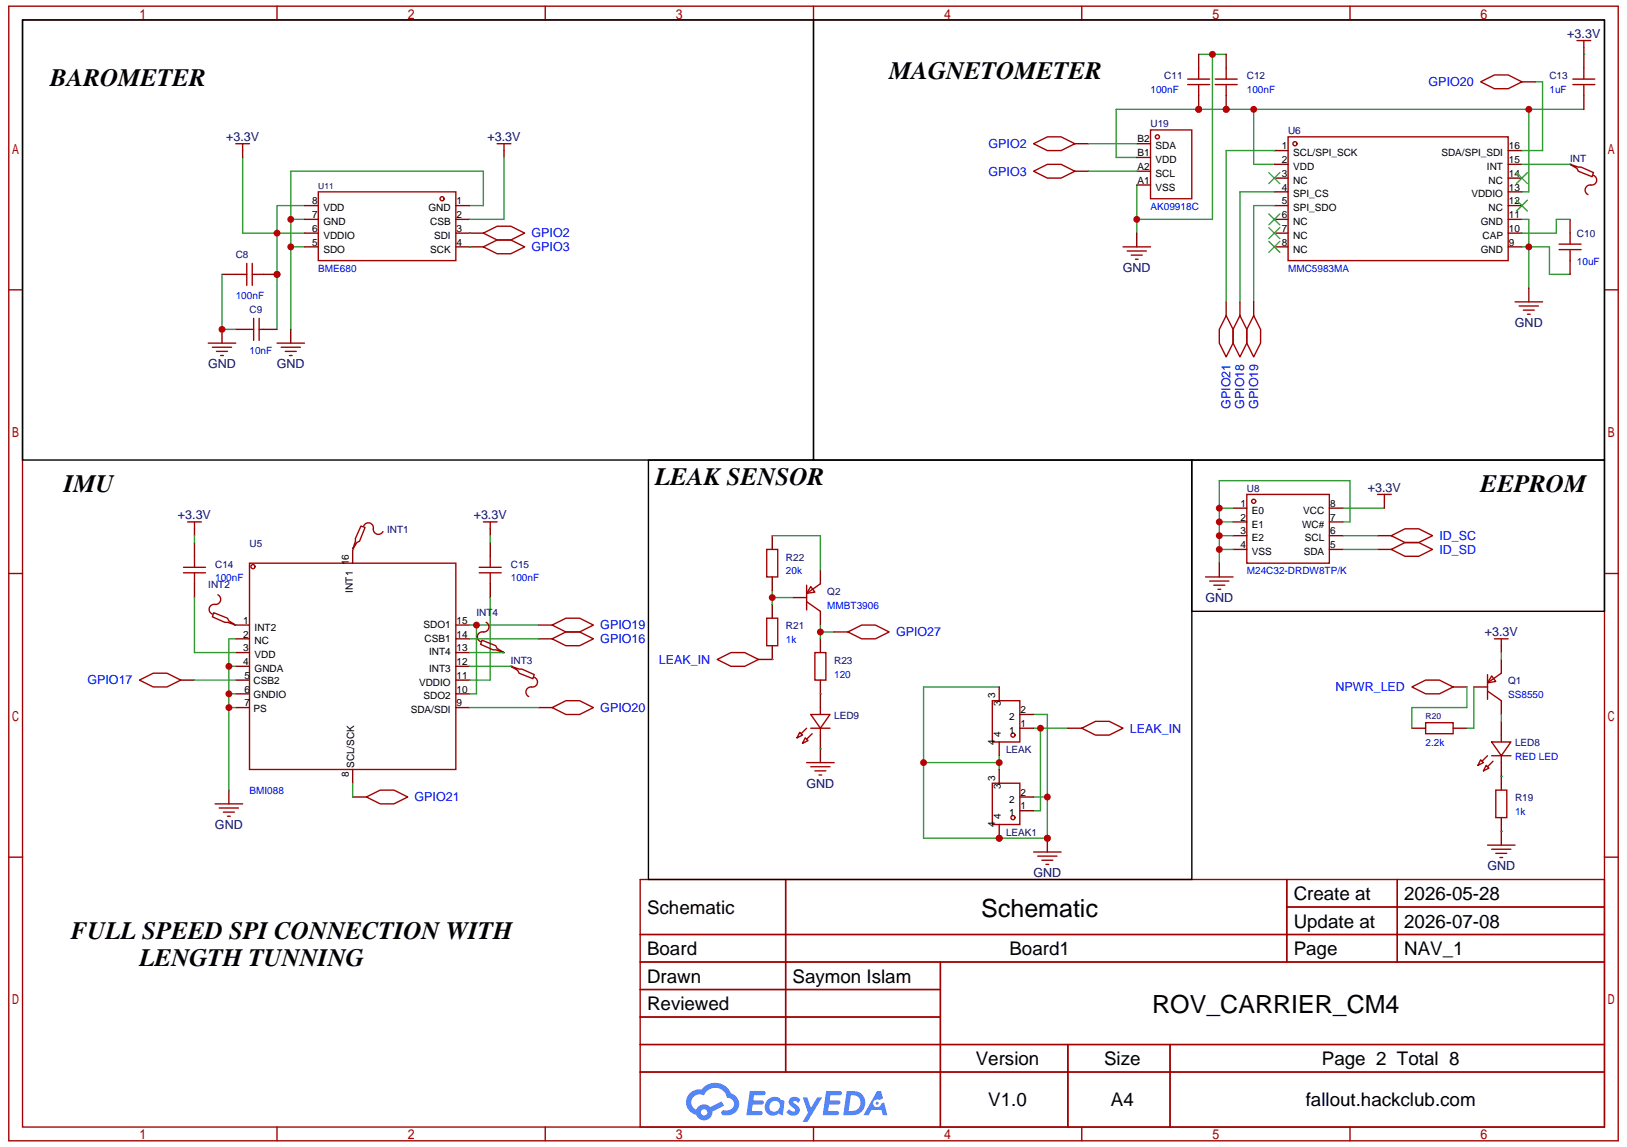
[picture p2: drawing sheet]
<svg xmlns="http://www.w3.org/2000/svg" width="297mm" height="210mm" viewBox="0 0 297 210" stroke-linecap="round" stroke-linejoin="round" font-family="sans-serif">
<g fill="none" stroke="#a10000" stroke-width=".25">
<path d="M1.6 1.1h294v207.3h-294zM4.1 3.6h289v202.3h-289zM50.6 1.1v2.5M99.6 1.1v2.5M148.6 1.1v2.5M197.6 1.1v2.5M246.6 1.1v2.5M1.6 53h2.5M293.1 53h2.5M1.6 104.8h2.5M293.1 104.8h2.5M1.6 156.6h2.5"/>
<path d="M293.1 156.6h2.5M116.9 160.7h176.2v45.2h-176.2zM116.9 170.7h176.2M116.9 175.8h176.2M143.5 160.7v35.2M171.8 175.8v30.1M235 160.7v15.1M235 165.7h58.1M255.2 160.7v15.1M116.9 180.8h54.9M116.9 190.8h176.2M116.9 185.8h54.9"/>
<path d="M116.9 195.9h176.2M195 190.8v15.1M213.7 190.8v15.1M50.6 205.9v2.5M99.6 205.9v2.5M148.6 205.9v2.5M197.6 205.9v2.5M246.6 205.9v2.5"/>
</g>
<g fill="#5487ff">
<path d="M144.4 200.6a1.29 1.29 0 0 1 1.8 .3l-.4 .6a.54 .54 0 0 0-.9-.2l.1 .2a1.56 1.56 0 0 1 1.1 1.6 1.41 1.41 0 0 1-2.5 .1l.5-.6a.63 .63 0 0 0 .5 .5 .63 .63 0 0 0 .7-.3l-.2-.2a1.58 1.58 0 0 1-1-1.5z"/>
<path d="M146.6 200.5h.8l.7 1.9 1.2-1.9h.9l-2.7 4.4h-.9l1-1.6z"/>
<path d="M137 199.3h1.6a1.29 1.29 0 0 1 1.2 .2 .39 .39 0 0 1-.4 .6h-1.7l-.1 .9h1.6a.39 .39 0 0 1 .3 .4 .39 .39 0 0 1-.4 .4h-1.6l-.2 1.2h.8a1.22 1.22 0 0 1 1.2 .2 .39 .39 0 0 1-.4 .5h-2.6z"/>
<path d="M150.9 199.3h1.6a1.3 1.3 0 0 1 1.3 .2 .39 .39 0 0 1-.4 .6h-1.7l-.2 .9h1.7a.39 .39 0 0 1 .3 .4 .39 .39 0 0 1-.4 .4h-1.7l-.1 1.2h.8a1.22 1.22 0 0 1 1.1 .2 .39 .39 0 0 1-.3 .5h-2.6z"/>
<path d="M160.2 199.3h.7l.4 1.3-.7 .4a.74 .74 0 0 0-1.1 .3 .74 .74 0 0 0 .5 1 .74 .74 0 0 0 1-.6l.5-.3 .6 2.3h-.9l-.2-.9h-1.8l-.6 .9h-.9z"/>
<path d="M154.7 199.3l-.7 4.4h1.5a2.25 2.25 0 0 0 2.6-2.2 2.25 2.25 0 0 0-2.7-2.2zM155.4 200.1a1.48 1.48 0 0 1 1.8 1.5 1.48 1.48 0 0 1-1.9 1.4h-.3z"/>
<path d="M140.1 201a1.57 1.57 0 0 0-.2 2.2 1.57 1.57 0 0 0 2.1 .3l.2-.1 .4 .3h.4l.3-2.4-.2-.3h-.4a1.58 1.58 0 0 0-2.6 0zM140.8 201.4a.97 .97 0 0 1 1.6 .3 .97 .97 0 0 1-.8 1.4 .93 .93 0 0 1-1.1-.5 .93 .93 0 0 1 .3-1.2z"/>
<path d="M126 199.7a2.34 2.34 0 0 0 1.2 4 1.53 1.53 0 0 0 1.7 1 1.53 1.53 0 0 0 1.2-1.6l2.2-1.1-.5-.8-2.1 1.1a1.55 1.55 0 0 0-2.5 .4 1.48 1.48 0 0 1-.8-2.1 1.48 1.48 0 0 1 2.2-.5 2.2 2.2 0 0 1 2.3-1.4 2.2 2.2 0 0 1 1.9 1.9 1.15 1.15 0 0 1 1.3 1 1.15 1.15 0 0 1-1.1 1.2h-.7a.46 .46 0 0 0-.6 .4 .46 .46 0 0 0 .5 .6 2.2 2.2 0 0 0 2.2-.7 2.2 2.2 0 0 0 .4-2.3 2.13 2.13 0 0 0-1.3-1.1 3.2 3.2 0 0 0-5.4-.7l-1.1 .1zM128 203.2a.6 .6 0 0 1 1.2 0 .6 .6 0 0 1-1.2 0z"/>
<circle cx="160.2" cy="201.6" r=".28"/>
</g>
<path d="M85.8 37.6h2.5v-6.3h-35.2v28.9M53.1 40.1h2.5M53.1 45.1h2.5" fill="none" stroke="#393" stroke-width=".25"/>
<g fill="#c00">
<circle cx="53.1" cy="40.1" r=".63"/>
<circle cx="53.1" cy="45.1" r=".63"/>
</g>
<path d="M92.1 27.5v1.3M85.8 42.6h2.5M85.8 45.1h2.5M53.1 60.2v2.5" fill="none" stroke="#870000" stroke-width=".25"/>
<path d="M90.8 26.3h2.5M92.1 26.3v1.2M88.3 42.6l2.5-1.3h2.5l2.5 1.3-2.5 1.2h-2.5zM88.3 45.1l2.5-1.3h2.5l2.5 1.3-2.5 1.3h-2.5zM50.6 62.7h5M51.4 63.4h3.5M52.1 64.2h2M52.9 65h.5" fill="none" stroke="#a10000" stroke-width=".25"/>
<path d="M44.3 28.8v13.8h11.3M55.6 37.6h-5v22.6" fill="none" stroke="#393" stroke-width=".25"/>
<g fill="#c00">
<circle cx="50.6" cy="42.6" r=".63"/>
<circle cx="50.6" cy="50.1" r=".63"/>
</g>
<path d="M46.1 48.1v4" fill="none" stroke="#a10000" stroke-width=".25"/>
<path d="M48.1 50.1h2.5" fill="none" stroke="#870000" stroke-width=".25"/>
<circle cx="50.6" cy="50.1" r=".63" fill="#c00"/>
<path d="M43.1 50.1h2M45.1 48.1v4M46.1 50.1h2M46.3 58.2v4M47.3 58.2v4M45.6 60.2h.7M47.3 60.2h.8" fill="none" stroke="#a10000" stroke-width=".25"/>
<path d="M40.5 50.1h2.6M40.5 60.2v2.5M43.1 60.2h2.5M48.1 60.2h2.5" fill="none" stroke="#870000" stroke-width=".25"/>
<path d="M40.5 50.1v10.1h2.6" fill="none" stroke="#393" stroke-width=".25"/>
<circle cx="40.5" cy="60.2" r=".63" fill="#c00"/>
<path d="M188.8 31.3l2.5-1.3h2.5l2.5 1.3-2.5 1.2h-2.5zM38 62.7h5.1M38.8 63.4h3.5M39.5 64.2h2.1M40.3 65h.5" fill="none" stroke="#a10000" stroke-width=".25"/>
<path d="M4.1 3.6h144.5v80.4h-144.5zM148.6 3.6h144.5v80.4h-144.5z" fill="none" stroke="#000" stroke-width=".25"/>
<path d="M196.3 31.3h2.5" fill="none" stroke="#870000" stroke-width=".25"/>
<path d="M229 20v10h3.8M279.2 20v15.1h-1.2M289.3 20h-85.4v8.8h3.7" fill="none" stroke="#393" stroke-width=".25"/>
<g fill="#c00">
<circle cx="218.9" cy="20" r=".63"/>
<circle cx="224" cy="20" r=".63"/>
<circle cx="229" cy="20" r=".63"/>
<circle cx="279.2" cy="20" r=".63"/>
</g>
<path d="M196.3 26.3h2.5" fill="none" stroke="#870000" stroke-width=".25"/>
<path d="M188.8 26.3l2.5-1.3h2.5l2.5 1.3-2.5 1.2h-2.5z" fill="none" stroke="#a10000" stroke-width=".25"/>
<path d="M218.9 9.9h5.1M221.5 9.9v30.2h-13.9M207.6 33.8v8.8" fill="none" stroke="#393" stroke-width=".25"/>
<g fill="#c00">
<circle cx="207.6" cy="40.1" r=".63"/>
<circle cx="221.5" cy="9.9" r=".63"/>
</g>
<g fill="none" stroke="#870000" stroke-width=".25">
<path d="M232.8 27.5h2.5M232.8 30h2.5M232.8 32.5h2.5M232.8 35.1h2.5M232.8 37.6h2.5M275.5 27.5h2.5M275.5 30h2.5M275.5 32.5h2.5M275.5 35.1h2.5M275.5 37.6h2.5M207.6 42.6v2.5M232.8 40.1h2.5"/>
<path d="M232.8 42.6h2.5M232.8 45.1h2.5M275.5 40.1h2.5M275.5 42.6h2.5M275.5 45.1h2.5"/>
</g>
<g fill="none" stroke="#a10000" stroke-width=".25">
<path d="M235.3 25h40.2v22.6h-40.2zM205.1 45.1h5M205.9 45.9h3.5M206.6 46.6h2M207.4 47.4h.5"/>
<circle cx="236.5" cy="26.3" r=".38"/>
</g>
<path d="M231.8 31.5l2 2M231.8 39.1l2 2M233.8 31.5l-2 2M233.8 39.1l-2 2M277 36.6l2 2M277 31.5l2 2M279 36.6l-2 2M279 31.5l-2 2M231.8 41.6l2 2M231.8 44.1l2 2M233.8 41.6l-2 2M233.8 44.1l-2 2" fill="none" stroke="#3c3" stroke-width=".25"/>
<path d="M278 40.1h1.2v12.5M278 45.1h5v5h3.8" fill="none" stroke="#393" stroke-width=".25"/>
<circle cx="279.2" cy="45.1" r=".63" fill="#c00"/>
<path d="M218.9 9.9v2.5M218.9 17.5v2.5M279.2 52.6v2.6M286.8 40.1v2.5M286.8 47.6v2.5" fill="none" stroke="#870000" stroke-width=".25"/>
<path d="M216.9 14.4h4.1M216.9 15.5h4.1M218.9 15.5v2M276.7 55.2h5.1M277.5 55.9h3.5M278.2 56.7h2M279 57.4h.5M284.8 45.6h4M284.8 44.6h4M286.8 42.6v2M286.8 45.6v2" fill="none" stroke="#a10000" stroke-width=".25"/>
<path d="M286.8 40.1h-2.5v2.5h-6.3" fill="none" stroke="#393" stroke-width=".25"/>
<circle cx="218.9" cy="20" r=".63" fill="#c00"/>
<path d="M218.9 12.4v2M222 14.4h4M222 15.5h4M224 15.5v2" fill="none" stroke="#a10000" stroke-width=".25"/>
<path d="M224 9.9v2.5M224 17.5v2.5" fill="none" stroke="#870000" stroke-width=".25"/>
<circle cx="224" cy="20" r=".63" fill="#c00"/>
<g fill="none" stroke="#a10000" stroke-width=".25">
<path d="M224 12.4v2M270.5 14.9l2.5-1.2h2.5l2.5 1.2-2.5 1.3h-2.5zM287.3 15.5h4M287.3 14.4h4M289.3 12.4v2M289.3 15.5v2M224 57.7l1.2 2.5v2.5l-1.2 2.5-1.3-2.5v-2.5zM226.5 57.7l1.2 2.5v2.5l-1.2 2.5-1.3-2.5v-2.5zM229 57.7l1.2 2.5v2.5l-1.2 2.5-1.3-2.5v-2.5zM227.7 90.3h15.1v12.6h-15.1zM33.5 103.6h4M33.5 104.6h4"/>
<path d="M35.5 101.6v2M35.5 104.6v2.1M87.5 103.6h4.1M87.5 104.6h4.1M89.5 101.6v2M89.5 104.6v2.1M100.9 116.7l2.5-1.2h2.5l2.5 1.2-2.5 1.3h-2.5zM100.9 114.2l2.5-1.3h2.5l2.5 1.3-2.5 1.3h-2.5zM273 116.7h2.5M274.2 116.7v1.3M25.5 124.2l2.5-1.2h2.5l2.5 1.2-2.5 1.3h-2.5zM100.9 129.3l2.5-1.3h2.5l2.5 1.3-2.5 1.2h-2.5z"/>
<path d="M257.9 125.5l2.5-1.3h2.5l2.5 1.3-2.5 1.3h-2.5zM260.4 132h5v2h-5zM270.5 138.8l.5 .5-1.1 .5zM271.5 139.8l.5 .5-1 .5zM271.7 126.3l2.5 1.7M271.7 123.2v4.6M271.7 138.1l-1 1M272.5 123.5l.7 1-1.5 .3zM272.5 135.6h3.5l-1.8 2.5zM272.5 138.1h3.5M272.7 139.1l-1 1M274.2 123l-2.5 1.8"/>
<path d="M274.2 134.3v1.3M274.2 138.1v1.2M39.3 146.9h5M40 147.6h3.6M40.8 148.4h2M41.6 149.1h.5M66.9 145.6l2.5-1.3h2.6l2.5 1.3-2.5 1.3h-2.6zM271.7 154.4h5M272.5 155.2h3.5M273.2 144.3h2v5.1h-2zM273.2 155.9h2M274 156.7h.5"/>
<circle cx="229" cy="91.6" r=".38"/>
</g>
<g fill="none" stroke="#870000" stroke-width=".25">
<path d="M278 14.9h2.5M289.3 9.9v2.5M289.3 17.5v2.5M224 55.2v2.5M226.5 55.2v2.5M229 55.2v2.5M35.5 99.1v2.5M89.5 99.1v2.5M225.2 92.8h2.5M225.2 95.4h2.5M225.2 97.9h2.5M242.8 92.8h2.5"/>
<path d="M242.8 95.4h2.5M242.8 97.9h2.5M35.5 106.7v2.5M89.5 106.7v2.5M98.3 116.7h2.6M98.3 114.2h2.6M225.2 100.4h2.5M242.8 100.4h2.5M274.2 118v1.2M33 124.2h2.5M98.3 129.3h2.6M257.9 133h2.5"/>
<path d="M265.4 125.5h2.5M265.4 133h2.5M269.2 125.5h2.5M274.2 120.5v2.5M274.2 128v2.5M274.2 131.8v2.5M274.2 139.3v5M41.8 144.3v2.6M64.4 145.6h2.5M274.2 149.4v5"/>
</g>
<g fill="none" stroke="#393" stroke-width=".25">
<path d="M280.5 14.9h1.3v12.6h-3.8M232.8 27.5h-8.8v27.7M232.8 35.1h-6.3v20.1M232.8 37.6h-3.8v17.6M222.7 97.9h2.5M222.7 95.4h2.5M222.7 92.8h2.5M245.3 95.4h1.3v-7.6h-23.9v15.1M222.7 100.4h2.5M274.2 119.2v1.3M267.9 125.5v3.8h-10v3.7M269.2 125.5v7.5h-1.3"/>
<path d="M274.2 130.5v1.3M274.2 141.8h.1M274.2 151.9h.1"/>
</g>
<path d="M118.4 84h99.3v76.7h-99.3z" fill="none" stroke="#000" stroke-width=".25"/>
<g fill="#c00">
<circle cx="222.7" cy="100.4" r=".63"/>
<circle cx="222.7" cy="97.9" r=".63"/>
<circle cx="222.7" cy="95.4" r=".63"/>
<circle cx="222.7" cy="92.8" r=".63"/>
</g>
<path d="M251.6 97.9h2.5M141.1 110.4v2.5M141.1 118v2.5M144.8 109.2h2.5M149.8 104.1v2.6M149.8 111.7v2.5M222.7 102.9v2.5M251.6 100.4h2.5" fill="none" stroke="#870000" stroke-width=".25"/>
<path d="M254.1 97.9l2.5-1.3h2.5l2.6 1.3-2.6 1.2h-2.5zM140 112.9h2.1v5.1h-2.1zM147.3 109.9l2.5 1.8M147.3 106.9v4.5M148.1 107.2l.7 1-1.5 .2zM149.8 106.7l-2.5 1.7M220.2 105.4h5M221 106.2h3.5M221.7 106.9h2M222.5 107.7h.5M254.1 100.4l2.5-1.3h2.5l2.6 1.3-2.6 1.2h-2.5z" fill="none" stroke="#a10000" stroke-width=".25"/>
<path d="M245.3 92.8h7.6M245.3 97.9h6.3M141.1 109.2h3.7M141.1 107.9v2.5M245.3 100.4h6.3" fill="none" stroke="#393" stroke-width=".25"/>
<path d="M217.7 84h75.4v27.7h-75.4z" fill="none" stroke="#000" stroke-width=".25"/>
<circle cx="141.1" cy="109.2" r=".63" fill="#c00"/>
<path d="M141.1 97.9v2.5M141.1 105.4v2.5M149.8 116.7v2.5M149.8 124.2v2.6" fill="none" stroke="#870000" stroke-width=".25"/>
<path d="M140 100.4h2.1v5h-2.1zM148.8 119.2h2.1v5h-2.1z" fill="none" stroke="#a10000" stroke-width=".25"/>
<path d="M141.1 97.9h8.7v6.2M149.8 114.2v2.5M149.8 115.5h2.6" fill="none" stroke="#393" stroke-width=".25"/>
<circle cx="149.8" cy="115.5" r=".63" fill="#c00"/>
<path d="M146.1 133.8l.5 .5-1 .5zM147.1 134.8l.5 .5-1 .5zM147.3 133l-1 1M147.3 139.3h5.1M148.1 130.5h3.5l-1.8 2.5zM148.1 133h3.5M148.3 134l-1 1.1M149.8 129.3v1.2M149.8 133v1.3M148.1 140.1h3.5M148.8 140.8h2.1M149.6 141.6h.5" fill="none" stroke="#a10000" stroke-width=".25"/>
<path d="M149.8 126.8v2.5M149.8 134.3v5" fill="none" stroke="#870000" stroke-width=".25"/>
<path d="M149.8 126.8h.1M149.8 136.8h.1M188.8 133h6.3M190 133v15.1h-1.2" fill="none" stroke="#393" stroke-width=".25"/>
<circle cx="190" cy="133" r=".63" fill="#c00"/>
<path d="M168.7 139.3h13.8M182.5 125.5h-13.8v27.6h22.6v-22.6h-2.5M182.5 138.1v2.5M188.8 145.6h2.5" fill="none" stroke="#393" stroke-width=".25"/>
<g fill="#c00">
<circle cx="191.3" cy="145.6" r=".63"/>
<circle cx="191.3" cy="153.1" r=".63"/>
<circle cx="182.5" cy="153.1" r=".63"/>
<circle cx="168.7" cy="139.3" r=".63"/>
<circle cx="182.5" cy="139.3" r=".63"/>
</g>
<path d="M191.3 153.1v2.6" fill="none" stroke="#870000" stroke-width=".25"/>
<circle cx="191.3" cy="153.1" r=".63" fill="#c00"/>
<g fill="none" stroke="#a10000" stroke-width=".25">
<path d="M288 7.4h2.6M289.3 7.4v1.3M43.1 26.3h2.5M44.3 26.3v1.2M34.3 95.4h2.5M35.5 95.4v1.2M88.3 95.4h2.5M89.5 95.4v1.2M251.6 90.3h2.5M252.9 90.3v1.3M181.3 128h5v7.6h-5zM197.6 133l2.5-1.2h2.5l2.5 1.2-2.5 1.3h-2.5z"/>
<path d="M181.3 143.1h5v7.5h-5zM188.8 155.7h5M189.5 156.4h3.6M190.3 157.2h2M191.1 157.9h.5"/>
<circle cx="185" cy="134.3" r=".38"/>
<circle cx="185" cy="149.4" r=".38"/>
</g>
<g fill="none" stroke="#870000" stroke-width=".25">
<path d="M289.3 8.7v1.2M44.3 27.5v1.3M35.5 96.6v1.3M89.5 96.6v1.3M252.9 91.6v1.2M182.5 125.5v2.5M182.5 135.6v2.5M186.3 133h2.5M186.3 130.5h2.5M195.1 133h2.5M182.5 140.6v2.5M182.5 150.6v2.5"/>
<path d="M186.3 148.1h2.5M186.3 145.6h2.5"/>
</g>
<path d="M289.3 9.9h.1" fill="none" stroke="#393" stroke-width=".25"/>
<circle cx="182.5" cy="153.1" r=".63" fill="#c00"/>
<g fill="none" stroke="#870000" stroke-width=".25">
<path d="M55.6 37.6h2.5M83.3 37.6h2.5M207.6 26.3h2.5M207.6 28.8h2.5M207.6 31.3h2.5M207.6 33.8h2.5M286.8 30h.2M55.6 40.1h2.5M55.6 42.6h2.5M55.6 45.1h2.5M83.3 40.1h2.5M83.3 42.6h2.5"/>
<path d="M83.3 45.1h2.5M43.1 114.2h2.5M43.1 116.7h2.5M43.1 119.2h2.5M64.4 100.4v2.5M83.3 114.2h2.5M83.3 116.7h2.5M83.3 119.2h2.5M152.4 115.5h2.5M43.1 121.7h2.5M43.1 124.2h2.5M43.1 126.8h2.5"/>
<path d="M43.1 129.3h2.5M83.3 121.7h2.5M83.3 124.2h2.5M83.3 126.8h2.5M83.3 129.3h2.5M138.5 120.5h2.6M64.4 140.6v2.5"/>
</g>
<g fill="none" stroke="#a10000" stroke-width=".25">
<path d="M58.1 35.1h25.2v12.5h-25.2zM210.1 23.7h7.6v12.6h-7.6zM286.8 30l1.5 .5h.5l2.3 1-.3 .8-2.5-1-.3-.5zM291.1 32a.92 .92 0 0 1 .5 1.1 .92 .92 0 0 1-1 .7 .93 .93 0 0 0-1 .7 .93 .93 0 0 0 .4 1.1M45.6 102.9h37.7v37.7h-37.7zM154.9 115.5l2.5-1.3h2.5l2.5 1.3-2.5 1.2h-2.5zM131 120.5l2.5-1.3h2.5l2.5 1.3-2.5 1.2h-2.5z"/>
<circle cx="80.7" cy="36.3" r=".38"/>
<circle cx="211.4" cy="25" r=".38"/>
<circle cx="46.2" cy="103.5" r=".38"/>
</g>
<path d="M92.1 28.8v11.3h-6.3M198.8 26.3h8.8M198.8 31.3h8.8M278 30h8.8M85.8 42.6h.1M85.8 45.1h.1M85.8 114.2h12.5M87 114.2v12.6h-1.2M141.1 120.5h.1" fill="none" stroke="#393" stroke-width=".25"/>
<circle cx="87" cy="114.2" r=".63" fill="#c00"/>
<path d="M35.5 97.9v1.2M89.5 97.9v1.2M35.5 109.2v10h7.6M43.1 114.2h.1M43.1 116.7h-1.3v27.6M64.4 100.4h.1M85.8 119.2h6.3M89.5 109.2v15h-3.7M41.8 121.7h1.3M41.8 129.3h1.3M41.8 126.8h1.3M85.8 121.7h7.5" fill="none" stroke="#393" stroke-width=".25"/>
<path d="M42.8 114.2h.3M64.4 100.1v.3M91.8 119.2h.3M93.3 121.7h.3" fill="none" stroke="#870000" stroke-width=".25"/>
<path d="M65.9 96.1l.8 .3-1 2.5-.5 .2-.8 1.3 .5-1.5v-.5zM66.4 96.1a.92 .92 0 0 1 1.1-.6 .92 .92 0 0 1 .7 1.1 .93 .93 0 0 0 .7 1 .93 .93 0 0 0 1-.5M39 111.9l2.6 1 .2 .5 1.3 .8-1.5-.5h-.5l-2.3-1zM39.8 108.7a.97 .97 0 0 1 .4 1.2 .97 .97 0 0 1-1.2 .5 .92 .92 0 0 0-.8 .8 .92 .92 0 0 0 .6 1M88 117l2.5 1 .3 .5 1.3 .7-1.6-.5h-.5l-2.2-1zM88.8 113.7a.97 .97 0 0 1 .4 1.3 .97 .97 0 0 1-1.2 .4 .92 .92 0 0 0-.8 .9 .92 .92 0 0 0 .6 .9M93.3 121.7l1.5 .5h.5l2.3 1-.3 .8-2.5-1-.2-.5zM97.6 123.7a.92 .92 0 0 1 .5 1.2 .92 .92 0 0 1-1 .6 .93 .93 0 0 0-1 .7 .93 .93 0 0 0 .5 1.1" fill="none" stroke="#a10000" stroke-width=".25"/>
<g fill="#c00">
<circle cx="41.8" cy="129.3" r=".63"/>
<circle cx="41.8" cy="126.8" r=".63"/>
<circle cx="41.8" cy="121.7" r=".63"/>
</g>
<path d="M85.8 116.7h12.5M35.5 124.2h7.6M85.8 129.3h12.5M64.4 143.1v2.5" fill="none" stroke="#393" stroke-width=".25"/>
<g font-size="4.6">
<text x="9.1" y="15.7">BAROMETER</text>
<text x="162.4" y="14.5">MAGNETOMETER</text>
<text x="11.7" y="89.9">IMU</text>
<text x="119.7" y="88.6">LEAK SENSOR</text>
<text x="270.5" y="89.9">EEPROM</text>
<text x="179.2" y="167.5">Schematic</text>
<text x="12.9" y="171.5">FULL SPEED SPI CONNECTION WITH</text>
<text x="25.5" y="176.6">LENGTH TUNNING</text>
<text x="210.5" y="185.1">ROV_CARRIER_CM4</text>
</g>
<g font-size="3.4">
<text x="118.2" y="167">Schematic</text>
<text x="236.3" y="164.4">Create at</text>
<text x="256.5" y="164.4">2026-05-28</text>
<text x="236.3" y="169.5">Update at</text>
<text x="256.5" y="169.5">2026-07-08</text>
<text x="118.2" y="174.5">Board</text>
<text x="118.2" y="179.5">Drawn</text>
<text x="144.8" y="179.5">Saymon Islam</text>
<text x="184.4" y="174.5">Board1</text>
<text x="236.3" y="174.5">Page</text>
<text x="256.5" y="174.5">NAV_1</text>
<text x="118.2" y="184.5">Reviewed</text>
<text x="178.2" y="194.6">Version</text>
<text x="201.7" y="194.6">Size</text>
<text x="241.4" y="194.6">Page 2 Total 8</text>
<text x="180.5" y="202.1">V1.0</text>
<text x="202.9" y="202.1">A4</text>
<text x="238.5" y="202.1">fallout.hackclub.com</text>
</g>
<g font-size="2.3" fill="#000080">
<text x="286.3" y="7">+3.3V</text>
<text x="41.3" y="25.8">+3.3V</text>
<text x="89" y="25.8">+3.3V</text>
<text x="205.1" y="49.7">GND</text>
<text x="276.7" y="59.7">GND</text>
<text x="38" y="67.3">GND</text>
<text x="50.6" y="67.3">GND</text>
<text x="249.8" y="89.9">+3.3V</text>
<text x="32.5" y="94.9">+3.3V</text>
<text x="86.5" y="94.9">+3.3V</text>
<text x="220.2" y="110">GND</text>
<text x="271.2" y="116.3">+3.3V</text>
<text x="147.3" y="143.9">GND</text>
<text x="39.3" y="151.4">GND</text>
<text x="188.8" y="160.2">GND</text>
<text x="271.7" y="159">GND</text>
</g>
<g font-size="2.3" fill="#00f">
<text x="260.9" y="15.7">GPIO20</text>
<text x="180.6" y="27.1">GPIO2</text>
<text x="180.6" y="32.1">GPIO3</text>
<text x="97.1" y="43.4">GPIO2</text>
<text x="97.1" y="45.9">GPIO3</text>
<text x="224.8" y="74.7" transform="rotate(-90 224.8 74.7)">GPIO21</text>
<text x="227.3" y="74.7" transform="rotate(-90 227.3 74.7)">GPIO18</text>
<text x="229.8" y="74.7" transform="rotate(-90 229.8 74.7)">GPIO19</text>
<text x="262.9" y="101.2">ID_SD</text>
<text x="262.9" y="98.7">ID_SC</text>
<text x="109.6" y="117.5">GPIO16</text>
<text x="109.6" y="115">GPIO19</text>
<text x="163.7" y="116.3">GPIO27</text>
<text x="16" y="125">GPIO17</text>
<text x="120.4" y="121.3">LEAK_IN</text>
<text x="109.6" y="130.1">GPIO20</text>
<text x="243.9" y="126.3">NPWR_LED</text>
<text x="206.4" y="133.8">LEAK_IN</text>
<text x="75.7" y="146.4">GPIO21</text>
</g>
<g font-size="1.8" fill="#00f">
<text x="210.1" y="17">100nF</text>
<text x="227.7" y="17">100nF</text>
<text x="283" y="17">1uF</text>
<text x="210.1" y="38.4">AK09918C</text>
<text x="58.1" y="49.7">BME680</text>
<text x="235.3" y="49.7">MMC5983MA</text>
<text x="288" y="48.4">10uF</text>
<text x="43.1" y="54.7">100nF</text>
<text x="45.6" y="64.7">10nF</text>
<text x="39.3" y="106.2">100nF</text>
<text x="93.3" y="106.2">100nF</text>
<text x="143.6" y="104.9">20k</text>
<text x="227.7" y="104.9">M24C32-DRDW8TP/K</text>
<text x="151.1" y="111.2">MMBT3906</text>
<text x="143.6" y="117.5">1k</text>
<text x="152.4" y="123.8">120</text>
<text x="275.5" y="127.6">SS8550</text>
<text x="260.4" y="136.4">2.2k</text>
<text x="276.7" y="138.9">RED LED</text>
<text x="45.6" y="145.1">BMI088</text>
<text x="276.7" y="148.9">1k</text>
</g>
<g font-size="1.8" fill="#000080">
<text x="212.7" y="14.5">C11</text>
<text x="227.7" y="14.5">C12</text>
<text x="283" y="14.5">C13</text>
<text x="210.1" y="23.3">U19</text>
<text x="235.3" y="24.5">U6</text>
<text x="286.8" y="29.6">INT</text>
<text x="43.1" y="47.2">C8</text>
<text x="288" y="43.4">C10</text>
<text x="45.6" y="57.2">C9</text>
<text x="227.7" y="89.9">U8</text>
<text x="45.6" y="99.9">U5</text>
<text x="70.7" y="97.4">INT1</text>
<text x="38" y="107.5">INT2</text>
<text x="39.3" y="103.7">C14</text>
<text x="93.3" y="103.7">C15</text>
<text x="143.6" y="102.4">R22</text>
<text x="87" y="112.5">INT4</text>
<text x="151.1" y="108.7">Q2</text>
<text x="143.6" y="115">R21</text>
<text x="93.3" y="121.3">INT3</text>
<text x="152.4" y="121.3">R23</text>
<text x="275.5" y="125">Q1</text>
<text x="152.4" y="131.3">LED9</text>
<text x="183.8" y="137.6">LEAK</text>
<text x="276.7" y="136.4">LED8</text>
<text x="276.7" y="146.4">R19</text>
<text x="183.8" y="152.7">LEAK1</text>
</g>
<g font-size="1.8">
<text x="207.8" y="26">B2</text>
<text x="207.8" y="28.5">B1</text>
<text x="211.1" y="27.3">SDA</text>
<text x="211.1" y="29.8">VDD</text>
<text x="234.1" y="27.3">1</text>
<text x="234.1" y="29.8">2</text>
<text x="236.2" y="28.5">SCL/SPI_SCK</text>
<text x="263.3" y="28.5">SDA/SPI_SDI</text>
<text x="275.6" y="29.8">15</text>
<text x="275.6" y="27.3">16</text>
<text x="207.8" y="31.1">A2</text>
<text x="207.8" y="33.6">A1</text>
<text x="211.1" y="32.3">SCL</text>
<text x="211.1" y="34.8">VSS</text>
<text x="234.1" y="32.3">3</text>
<text x="234.1" y="34.8">4</text>
<text x="236.2" y="31.1">VDD</text>
<text x="236.2" y="33.6">NC</text>
<text x="271.6" y="31.1">INT</text>
<text x="271.9" y="33.6">NC</text>
<text x="275.6" y="34.8">13</text>
<text x="275.6" y="32.3">14</text>
<text x="57" y="37.3">8</text>
<text x="57" y="39.8">7</text>
<text x="59.1" y="38.6">VDD</text>
<text x="59.1" y="41.1">GND</text>
<text x="78.3" y="38.6">GND</text>
<text x="78.6" y="41.1">CSB</text>
<text x="83.4" y="39.8">2</text>
<text x="83.4" y="37.3">1</text>
<text x="234.1" y="37.3">5</text>
<text x="234.1" y="39.8">6</text>
<text x="236.2" y="36.1">SPI_CS</text>
<text x="236.2" y="38.6">SPI_SDO</text>
<text x="236.2" y="41.1">NC</text>
<text x="268.8" y="36.1">VDDIO</text>
<text x="270.5" y="41.1">GND</text>
<text x="271.9" y="38.6">NC</text>
<text x="275.6" y="39.8">11</text>
<text x="275.6" y="37.3">12</text>
<text x="57" y="42.4">6</text>
<text x="57" y="44.9">5</text>
<text x="59.1" y="43.6">VDDIO</text>
<text x="59.1" y="46.1">SDO</text>
<text x="78.6" y="46.1">SCK</text>
<text x="79.3" y="43.6">SDI</text>
<text x="83.4" y="44.9">4</text>
<text x="83.4" y="42.4">3</text>
<text x="234.1" y="42.4">7</text>
<text x="234.1" y="44.9">8</text>
<text x="236.2" y="43.6">NC</text>
<text x="236.2" y="46.1">NC</text>
<text x="270.5" y="46.1">GND</text>
<text x="270.8" y="43.6">CAP</text>
<text x="275.6" y="44.9">9</text>
<text x="275.6" y="42.4">10</text>
<text x="226.6" y="92.6">1</text>
<text x="226.6" y="95.1">2</text>
<text x="228.7" y="93.9">E0</text>
<text x="238" y="93.9">VCC</text>
<text x="242.9" y="95.1">7</text>
<text x="242.9" y="92.6">8</text>
<text x="226.6" y="97.6">3</text>
<text x="226.6" y="100.2">4</text>
<text x="228.7" y="96.4">E1</text>
<text x="228.7" y="98.9">E2</text>
<text x="228.7" y="101.4">VSS</text>
<text x="237.8" y="96.4">WC#</text>
<text x="238.1" y="101.4">SDA</text>
<text x="238.3" y="98.9">SCL</text>
<text x="242.9" y="100.2">5</text>
<text x="242.9" y="97.6">6</text>
<text x="63.7" y="103.2" transform="rotate(-90 63.7 103.2)">16</text>
<text x="44.4" y="114">1</text>
<text x="64.5" y="108.3" transform="rotate(-90 64.5 108.3)">INT1</text>
<text x="83.4" y="114">15</text>
<text x="44.4" y="116.5">2</text>
<text x="44.4" y="119">3</text>
<text x="46.5" y="115.2">INT2</text>
<text x="46.5" y="117.7">NC</text>
<text x="77.4" y="114.7">SDO1</text>
<text x="77.6" y="117.2">CSB1</text>
<text x="78.4" y="119.7">INT4</text>
<text x="83.4" y="119">13</text>
<text x="83.4" y="116.5">14</text>
<text x="44.4" y="121.5">4</text>
<text x="44.7" y="124">5</text>
<text x="46.3" y="125">CSB2</text>
<text x="46.5" y="120.3">VDD</text>
<text x="46.5" y="122.8">GNDA</text>
<text x="76.5" y="125.3">VDDIO</text>
<text x="78.4" y="122.8">INT3</text>
<text x="83.4" y="124">11</text>
<text x="83.4" y="121.5">12</text>
<text x="44.7" y="126.5">6</text>
<text x="44.7" y="129">7</text>
<text x="46.3" y="127.5">GNDIO</text>
<text x="46.3" y="130.1">PS</text>
<text x="75" y="130.3">SDA/SDI</text>
<text x="77.4" y="127.8">SDO2</text>
<text x="83.4" y="129">9</text>
<text x="83.4" y="126.5">10</text>
<text x="181.8" y="127.5" transform="rotate(-90 181.8 127.5)">3</text>
<text x="182.8" y="129.1" transform="rotate(-90 182.8 129.1)">3</text>
<text x="184.3" y="131.6">2</text>
<text x="186.4" y="130.3">2</text>
<text x="181.8" y="136.1" transform="rotate(-90 181.8 136.1)">4</text>
<text x="182.8" y="134.6" transform="rotate(-90 182.8 134.6)">4</text>
<text x="184.3" y="134.1">1</text>
<text x="186.4" y="132.8">1</text>
<text x="63.7" y="142" transform="rotate(-90 63.7 142)">8</text>
<text x="64.7" y="140.3" transform="rotate(-90 64.7 140.3)">SCL/SCK</text>
<text x="181.8" y="142.6" transform="rotate(-90 181.8 142.6)">3</text>
<text x="182.8" y="149.6" transform="rotate(-90 182.8 149.6)">4</text>
<text x="182.8" y="144.1" transform="rotate(-90 182.8 144.1)">3</text>
<text x="184.3" y="149.1">1</text>
<text x="184.3" y="146.6">2</text>
<text x="186.4" y="147.9">1</text>
<text x="186.4" y="145.4">2</text>
<text x="181.8" y="151.2" transform="rotate(-90 181.8 151.2)">4</text>
</g>
<g font-size="1.5" fill="#000080">
<text x="58.1" y="34.6">U11</text>
<text x="260.4" y="131.3">R20</text>
</g>
</svg>
